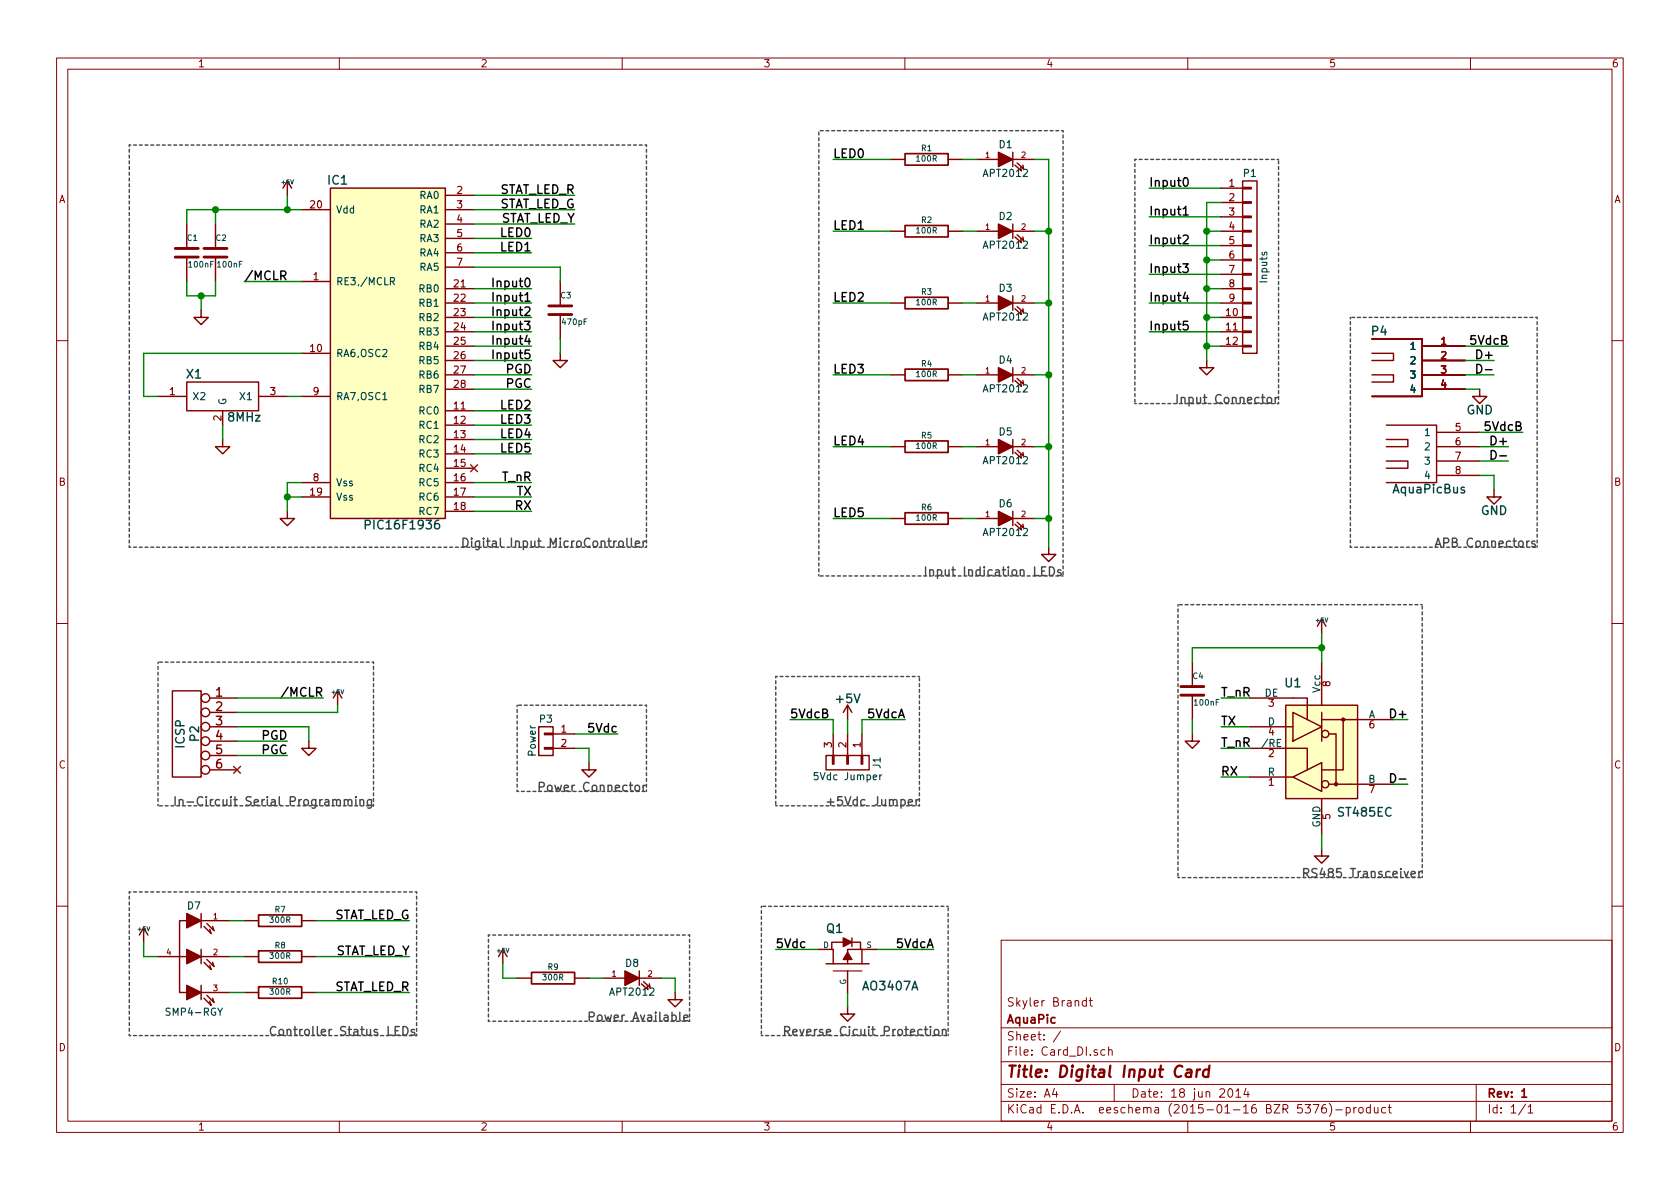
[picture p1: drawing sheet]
<svg xmlns="http://www.w3.org/2000/svg" width="297mm" height="210mm" viewBox="0 0 297 210" stroke-linecap="round" stroke-linejoin="round" font-family="sans-serif">
<g fill="none" stroke="#840000" stroke-width=".18">
<path d="M10 10.3h277v189.9h-277zM12 12.2h273v186.1h-273zM60 10.3v1.9M110 10.3v1.9M160 10.3v1.9M210 10.3v1.9M260 10.3v1.9M10 60.2h2M285 60.2h2M10 110.3h2M285 110.3h2M10 160.2h2"/>
<path d="M177 166.3h108v32h-108zM192.1 177l-.5-.1-.2 .3v.6l.2 .1 .5-.1M192.1 176.4v1.5M192.6 176.9h.5M192.8 176.4v1.3l.3 .2M285 160.2h2M60 198.3v1.9M110 198.3v1.9M160 198.3v1.9M177 194.8h108M177 191.8h108M177 187.8h108"/>
<path d="M177 181.8h108M186.4 192.5l-.3 1h.9M186.8 193v1M187.5 182.3l-1.3 2M195.4 185.7l-.5-.1-.3 .3 .1 .6 .2 .1 .5-.1M196 185.7l.2-.1 .4 .1v.9M196 185.1v1.5M197 191.8v3M210 198.3v1.9M217.2 192.7l.2-.2a.81 .81 0 0 1 .6 .6 .81 .81 0 0 1-.2 .8l-.2 .1a.79 .79 0 0 1-.4-1.3zM218.5 193l.4-.5v1.5M218.5 194h.9"/>
<path d="M220.3 192.5l-.4 1h1M220.6 193v1M232.2 195.3h1l-.7 1.5M234.4 195.3a.59 .59 0 0 0-.7 .7l.1 .7 .2 .1 .5-.1v-.5l-.1-.2-.4-.1-.3 .3M235 195.1a1.71 1.71 0 0 1 0 2.3M236.2 196.3h1.1M238 195.9l.5-.1 .2 .3-.1 .6h-.6M238 195.8v1.5M239.4 195.8v1M239.8 195.8l-.4 .3M240.3 196l.2-.2 .4 .2 .1 .5-.1 .2-.4 .1-.2-.1zM242.3 195.9l-.4-.1-.3 .3 .1 .6 .2 .1 .4-.1"/>
<path d="M242.3 195.3v1.5M243 195.8l.1 .9 .3 .1 .2-.1M243.6 195.8v1M245 195.9l-.4-.1-.3 .3v.6l.3 .1 .4-.1M245.4 195.8h.6M245.6 195.3v1.3l.4 .2M260 198.3v1.9M261 191.8v6.5M269.7 195.2l-1.2 2M270.2 195.8l.4-.5v1.5M270.2 196.8h.8"/>
</g>
<path d="M160 27.2h7.6v2h-7.6zM160 39.9h7.6v2h-7.6zM160 52.6h7.6v2h-7.6zM160 65.3h7.6v2h-7.6zM160 78h7.6v2h-7.6zM160 90.7h7.6v2h-7.6zM45.7 161.8h7.6v2h-7.6zM45.7 168.1h7.6v2.1h-7.6zM45.7 174.5h7.6v2h-7.6zM94 172h7.6v2h-7.6zM269.1 194h.8" fill="none" stroke="#840000" stroke-width=".3"/>
<path d="M209.9 189.2h.7v1.2M210.7 189.6l-.7 .1a.4 .4 0 0 0-.4 .3 .4 .4 0 0 0 .3 .4l.7-.1M211.7 189.1l-.2 1.3M212.2 189.1a.54 .54 0 0 0-.6 .4M213.8 189.2a.7 .7 0 0 0-1 .3v.8l.2 .1 .6-.1M213.8 188.4l-.2 2" fill="none" stroke="#840000" stroke-width=".41"/>
<g fill="none" stroke="#840000" stroke-width=".25">
<path d="M33 39.6v4.3M38.1 39.6v4.3M50.8 32l-.8 1.3M50.8 32v2.5M50.8 32l.8 1.3M53.3 37.1h5.1M58.4 33.3h20.3v58.4h-20.3zM78.7 34.5h5.1M78.7 37.1h5.1M78.7 39.6h5.1M157.5 28.2h2.5M167.6 28.2h2.6"/>
<path d="M172.7 28.2h3.8M179.1 26.9v2.6M179.1 39.6v2.6M179.1 28.2h3.8M179.5 29.2l1.1 1-.1-.6M179.8 28.8l1.2 1-.2-.6M215.9 33.3h3.8M215.9 35.8h3.8M215.9 38.3h3.8M219.7 32h2.5v30.5h-2.5zM219.7 38.2h1.5v.3h-1.5zM219.7 35.7h1.5v.2h-1.5z"/>
<path d="M219.7 33.1h1.5v.3h-1.5zM33 45.5v4.3M35.6 54.9v1.2h1.2l-1.2 1.3-1.3-1.3h1.3M38.1 45.5v4.3M53.3 49.8h5.1M78.7 53.6h5.1M78.7 42.2h5.1M78.7 44.7h5.1M78.7 47.2h5.1M78.7 51h5.1M78.7 56.1h5.1M78.7 58.7h5.1"/>
<path d="M99.1 49.8v4.3M99.1 55.6v4.3M157.5 40.9h2.5M157.5 53.6h2.5M167.6 40.9h2.6M167.6 53.6h2.6M172.7 40.9h3.8M172.7 53.6h3.8M179.1 52.3v2.6M179.1 40.9h3.8M179.1 53.6h3.8M179.5 41.9l1.1 1-.1-.6"/>
<path d="M179.5 54.6l1.1 1-.1-.6M179.8 41.5l1.2 1-.2-.6M179.8 54.2l1.2 1-.2-.6M215.9 40.9h3.8M215.9 53.6h3.8M215.9 51h3.8M215.9 56.1h3.8M215.9 58.7h3.8M215.9 43.4h3.8M215.9 46h3.8M215.9 48.5h3.8M219.7 58.5h1.5v.3h-1.5z"/>
<path d="M219.7 56h1.5v.3h-1.5zM219.7 53.5h1.5v.2h-1.5zM219.7 50.9h1.5v.3h-1.5zM219.7 48.4h1.5v.2h-1.5zM219.7 45.8h1.5v.3h-1.5zM219.7 43.3h1.5v.3h-1.5zM219.7 40.8h1.5v.2h-1.5zM242.6 59.9h8.9v10.2h-8.9M27.9 70.1h5.1M33 67.6h12.7v5h-12.7zM39.4 77.7v1.3h1.2l-1.2 1.3-1.3-1.3h1.3M39.4 72.6v2.6"/>
<path d="M45.7 70.1h5.1M53.3 70.1h5.1M53.3 62.5h5.1M78.7 66.3h5.1M78.7 72.6h5.1M78.7 75.2h5.1M78.7 77.7h5.1M78.7 61.2h5.1M78.7 63.7h5.1M78.7 68.8h5.1M99.1 62.5v1.2h1.2l-1.2 1.3-1.3-1.3h1.3M157.5 66.3h2.5"/>
<path d="M157.5 79h2.5M167.6 66.3h2.6M167.6 79h2.6M172.7 66.3h3.8M172.7 79h3.8M179.1 65v2.6M179.1 77.7v2.6M179.1 66.3h3.8M179.1 79h3.8M179.5 67.3l1.1 1-.1-.6M179.8 66.9l1.2 1-.2-.6M179.8 79.6l1.2 1-.2-.6"/>
<path d="M213.4 63.7v1.3h1.2l-1.2 1.3-1.3-1.3h1.3M215.9 61.2h3.8M219.7 61.1h1.5v.2h-1.5zM242.6 66.3h3.8v1.3h-3.8M242.6 62.5h3.8v1.2h-3.8M245.1 77.7h3.8v1.3h-3.8M245.1 75.2h8.9v10.1h-8.9M251.5 66.3h7.6M251.5 61.2h7.6M251.5 63.7h7.6M251.5 68.8h7.6M254 79h7.6"/>
<path d="M254 76.4h7.6M261.6 68.8v1.3h1.3l-1.3 1.3-1.3-1.3h1.3M50.8 90.4v1.3h1.3l-1.3 1.3-1.3-1.3h1.3M53.3 85.3h5.1M53.3 87.9h5.1M78.7 85.3h5.1M78.7 80.3h5.1M78.7 82.8h5.1M78.7 87.9h5.1M78.7 90.4h5.1M157.5 91.7h2.5M167.6 91.7h2.6"/>
<path d="M172.7 91.7h3.8M179.1 90.4v2.6M179.1 91.7h3.8M179.5 80l1.1 1-.1-.6M179.5 92.7l1.1 1-.1-.6M179.8 92.3l1.2 1-.2-.6M185.4 96.8v1.2h1.3l-1.3 1.3-1.3-1.3h1.3M245.1 81.5h3.8v1.3h-3.8M254 81.5h7.6M254 84.1h7.6M264.2 86.6v1.3h1.2l-1.2 1.2-1.3-1.2h1.3M210.8 117.1v4.3"/>
<path d="M233.7 109.5v2.5M233.7 117.1v7.6M233.7 109.5l-.8 1.2M233.7 109.5l.7 1.2M30.5 122.2h5.1v15.2h-5.1zM37.1 123.4h4.8M37.1 126h4.8M37.1 128.5h4.8M37.1 131.1h4.8M37.1 133.6h4.8M37.1 136.1h4.8M54.6 131.1v1.2h1.3l-1.3 1.3-1.3-1.3h1.3"/>
<path d="M59.7 122.2l-.8 1.2M59.7 122.2v2.5M59.7 122.2l.8 1.2M95.2 128.5h2.6v5.1h-2.6zM96.3 132.2h1.5v.3h-1.5zM96.3 129.7h1.5v.2h-1.5zM97.8 132.3h3.8M97.8 129.8h3.8M104.1 134.9v1.2h1.3l-1.3 1.3-1.2-1.3h1.2M146 133.6h7.7v2.5h-7.7zM147.2 133.6h.2v1.5h-.2zM147.3 129.8v3.8"/>
<path d="M149.7 133.6h.3v1.5h-.3zM149.9 124.7v2.5M149.9 129.8v3.8M149.9 124.7l-.8 1.3M149.9 124.7l.7 1.3M152.3 133.6h.2v1.5h-.2zM152.4 129.8v3.8M210.8 129.8v1.3h1.3l-1.3 1.2-1.3-1.2h1.3M210.8 122.9v4.3M221 132.3h10.1v3.8M221 123.4h10.1v3.8M221 128.5h7.6"/>
<path d="M221 137.4h7.6M227.3 124.7h12.7v16.5h-12.7zM228.6 126l5.1 2.5-5.1 2.6zM228.6 137.4l5.1-2.5v5zM233.7 127.2h3.8v8.9h-3.8M233.7 126v5.1M234.9 129.8h1.3v8.9h-1.3M236.2 138.7h10.2M237.5 127.2h8.9M233.7 150.1v1.3h1.2l-1.2 1.2-1.3-1.2h1.3M233.7 141.2v6.4M25.4 164.1l-.8 1.2"/>
<path d="M25.4 164.1v2.5M25.4 164.1l.8 1.2M27.9 169.2h5.1M33 162.8h-1.3v12.7h1.3M35.6 169.2h5M35.6 161.5v2.6M35.6 167.9v2.5M35.6 174.2v2.6M35.6 162.8h5M35.6 175.5h5M36.1 176.5l1.2 1.3-.2-.8M36.1 170.2l1.2 1.2-.2-.7"/>
<path d="M36.1 163.8l1.2 1.3-.2-.8M36.6 176l1.2 1.3-.2-.8M36.6 169.7l1.2 1.2-.2-.7M36.6 163.3l1.2 1.3-.2-.8M43.2 169.2h2.5M43.2 162.8h2.5M43.2 175.5h2.5M53.3 169.2h2.6M53.3 162.8h2.6M53.3 175.5h2.6M88.9 167.9l-.8 1.3M88.9 167.9v2.5"/>
<path d="M88.9 167.9l.8 1.3M91.4 173h2.6M101.6 173h2.5M106.7 173h3.8M113 171.7v2.5M113 173h3.8M113.4 174l1.2 1-.2-.6M113.8 173.6l1.1 1-.1-.6M119.4 175.5v1.3h1.2l-1.2 1.2-1.3-1.2h1.3M144.8 167.9h2.5v2.5M146 170.4h7.7M149.1 166.6h-2v1.3"/>
<path d="M149.9 178v1.3h1.2l-1.2 1.3-1.3-1.3h1.3M149.9 169.7v.7M149.9 171.7v3.8M150.6 166.6h1.5v1.3M150.6 165.9v1.5M152.4 167.9h-2.5v.5M152.4 167.9v2.5M152.4 167.9h2.5"/>
<circle cx="36.3" cy="136.1" r=".76"/>
<circle cx="36.3" cy="126" r=".76"/>
<circle cx="36.3" cy="128.5" r=".76"/>
<circle cx="36.3" cy="131.1" r=".76"/>
<circle cx="36.3" cy="133.6" r=".76"/>
<circle cx="36.3" cy="123.4" r=".76"/>
<circle cx="234.3" cy="129.8" r=".63"/>
<circle cx="234.3" cy="138.7" r=".63"/>
</g>
<path d="M83.2 82.2l1.2 1.2M84.4 82.2l-1.2 1.2M41.3 135.5l1.2 1.2M42.5 135.5l-1.2 1.2" fill="none" stroke="#f00" stroke-width=".25"/>
<g fill="none" stroke="#484848" stroke-width=".25">
<path d="M208.1 69.8v1.5M208.9 70.4a.36 .36 0 0 1 .6 .1v.8M208.9 70.3v1M225.9 70.3l-.3 .1-.1 .2M81.9 95.2a.77 .77 0 0 1 .9 .7 .77 .77 0 0 1-.9 .8zM83.4 95.2v.1M83.4 95.7v1M84.8 95.7v1.2l-.3 .3-.4-.1M84.8 95.8a.48 .48 0 0 0-.7 0v.7a.48 .48 0 0 0 .7 .1M112.3 96.2l.8-.2-.1-.2-.4-.1-.3 .2 .1 .7h.6M113.7 95.7v1M114.1 95.7l-.2 .1-.2 .2"/>
<path d="M253.8 96.7l.5-1.5 .5 1.5M253.9 96.3h.7M271.4 95.8l-.4-.1-.2 .2 .1 .2 .5 .2v.3h-.6M163.7 100.2v1.6M164.4 100.9l.1-.1a.36 .36 0 0 1 .5 .2v.8M164.4 100.8v1M187.6 100.8h-.4l-.2 .2 .1 .2 .5 .1v.4h-.6M95.4 139.2l.7-.1 .1-.2v-.4l-.3-.2h-.5v1.6M114.1 138.9h-.2l-.2 .3M31 140.9v1.5M31.7 141.5h.1a.36 .36 0 0 1 .6 .1v.8M31.7 141.4v1"/>
<path d="M33.1 141.8h1.1M35.8 141a.62 .62 0 0 0-.7 0 .62 .62 0 0 0-.2 .8 .58 .58 0 0 0 .3 .5 .58 .58 0 0 0 .6 0M65.7 141.4v1.2l-.3 .3-.4-.1M65.7 141.5a.48 .48 0 0 0-.7 0v.8a.48 .48 0 0 0 .7 0M146.3 141.8h1.1M146.9 141.2v1.2M230.5 154.4l.7-.1 .2-.2-.1-.4-.2-.1h-.6v1.5M230.9 154.4l.5 .7M104.2 179.8l.7-.1 .2-.2-.1-.4-.2-.1h-.6v1.5M48.8 181.7a.62 .62 0 0 0-.8 0 .62 .62 0 0 0-.2 .7 .58 .58 0 0 0 .3 .6 .58 .58 0 0 0 .7-.1M49.5 182.1l.3-.1 .3 .3v.5l-.3 .3-.3-.1-.2-.2v-.5zM73.3 182.1l-.4-.1-.2 .3 .1 .2 .5 .1v.4h-.6"/>
<path d="M120.9 180l.7-.1v-.3l-.5-.1-.2 .2 .1 .7h.6M138.7 182.3h.8l.1-.3-.1-.3-.2-.2h-.6v1.6M139.1 182.3l.5 .8M140.2 182.5l.7-.1-.1-.3-.4-.1-.2 .3 .1 .7h.5M166.6 182.2l.1-.1a.36 .36 0 0 1 .6 .2v.8M166.6 182v1.1"/>
</g>
<g fill="#840000" stroke="#840000" stroke-width=".25">
<path d="M176.5 26.9l2.6 1.3-2.6 1.3z"/>
<path d="M176.5 39.6l2.6 1.3-2.6 1.3z"/>
<path d="M176.5 52.3l2.6 1.3-2.6 1.3z"/>
<path d="M176.5 65l2.6 1.3-2.6 1.3z"/>
<path d="M176.5 77.7l2.6 1.3-2.6 1.3z"/>
<path d="M176.5 90.4l2.6 1.3-2.6 1.3z"/>
<path d="M33 161.5l2.6 1.3-2.6 1.3z"/>
<path d="M33 174.2l2.6 1.3-2.6 1.3z"/>
<path d="M33 167.9l2.6 1.3-2.6 1.2z"/>
<path d="M110.5 171.7l2.5 1.3-2.5 1.2z"/>
<path d="M149.1 165.9l1.5 .7-1.5 .8z"/>
<path d="M149.9 168.4l.7 1.3h-1.5z"/>
<circle cx="236.2" cy="138.7" r=".25"/>
<circle cx="237.5" cy="127.2" r=".25"/>
</g>
<g fill="none" stroke="#000" stroke-width=".25">
<path d="M209.2 36.9l.5-.4v1.5M209.2 38h.9M209.3 31.6l.3-.2a.81 .81 0 0 1 .5 .8 .81 .81 0 0 1-.5 .7l-.3-.1-.1-.4zM49.7 48.7h.7l.1-.3v-.3l-.3-.2h-.5v1.5M50 48.7l.5 .7M209.1 46.7h1l-.5 .5 .3 .1 .2 .2-.1 .5-.2 .2h-.5l-.2-.2M209.2 41.7l.2-.1h.4l.2 .1 .1 .3-.1 .2-.9 .9h1M209.6 51.7l-.4 1.1h1M209.9 52.2v1.1M210 56.8h-.7l-.1 .8 .2-.2 .5 .1 .2 .2v.4l-.3 .2h-.4l-.2-.1M261.1 64.4a.77 .77 0 0 1 .9 .8 .77 .77 0 0 1-.9 .8zM262.6 65.4h1.2"/>
<path d="M263.7 79.7a.77 .77 0 0 1 .8 .7 .77 .77 0 0 1-.8 .8zM265.2 80.6h1.1M245.9 136.8a.77 .77 0 0 1 .9 .8 .77 .77 0 0 1-.9 .7z"/>
</g>
<path d="M31 45.5h4.1M31 43.9h4.1M36.1 45.5h4M36.1 43.9h4M97 55.6h4.1M97 54.1h4.1M208.8 122.9h4.1M208.8 121.4h4.1" fill="none" stroke="#840000" stroke-width=".51"/>
<g fill="#ffffc2" stroke="#ffffc2" stroke-width=".25">
<path d="M58.4 33.3h20.3v58.4h-20.3z"/>
<path d="M227.3 124.7h12.7v16.5h-12.7z"/>
</g>
<path d="M69 49.8l.6-.1 .1-.5-.7-.1v1.3M69.3 49.8l.4 .6M155.5 137v.9M155.9 137l-.4 .3" fill="none" stroke="#004848" stroke-width=".2"/>
<path d="M64.6 92.8l.7-.1 .2-.2-.1-.4-.2-.1h-.6v1.5M258.9 86.2h-.4l-.2 .2 .1 .2 .5 .1v.4h-.6" fill="none" stroke="#004848" stroke-width=".25"/>
<g fill="none" stroke="#008400" stroke-width=".25">
<path d="M38.1 37.1v2.5M50.8 34.5v2.6M53.3 37.1h-20.3v2.5M83.8 37.1h17.8M83.8 34.5h17.8M83.8 39.6h17.8M147.3 28.2h10.2M170.2 28.2h2.5M182.9 28.2h2.5v68.6M203.2 38.3h12.7M203.2 33.3h12.7M215.9 35.8h-2.5v27.9"/>
<path d="M33 49.8v2.5h5.1v-2.5M35.6 52.3v2.6M43.2 49.8h10.1M83.8 53.6h10.2M83.8 56.1h10.2M83.8 58.7h10.2M83.8 51h10.2M83.8 42.2h10.2M83.8 44.7h10.2M83.8 47.2h15.3v2.6M99.1 59.9v2.6M147.3 40.9h10.2"/>
<path d="M147.3 53.6h10.2M170.2 40.9h2.5M170.2 53.6h2.5M182.9 40.9h2.5M182.9 53.6h2.5M203.2 53.6h12.7M203.2 58.7h12.7M203.2 43.4h12.7M203.2 48.5h12.7M213.4 40.9h2.5M213.4 56.1h2.5M213.4 51h2.5"/>
<path d="M213.4 46h2.5M39.4 75.2v2.5M50.8 70.1h2.5M53.3 62.5h-27.9v7.6h2.5M83.8 66.3h10.2M83.8 68.8h10.2M83.8 61.2h10.2M83.8 63.7h10.2M83.8 72.6h10.2M83.8 75.2h10.2M83.8 77.7h10.2M147.3 66.3h10.2"/>
<path d="M147.3 79h10.2M170.2 66.3h2.5M170.2 79h2.5M182.9 66.3h2.5M182.9 79h2.5M213.4 61.2h2.5M259.1 66.3h5.1M259.1 68.8h2.5M259.1 61.2h7.6M259.1 63.7h5.1M261.6 79h5.1M261.6 76.4h7.6"/>
<path d="M50.8 87.9h2.5M53.3 85.3h-2.5v5.1M83.8 87.9h10.2M83.8 85.3h10.2M83.8 80.3h10.2M83.8 90.4h10.2M147.3 91.7h10.2M170.2 91.7h2.5M182.9 91.7h2.5M261.6 84.1h2.6v2.5M261.6 81.5h5.1M233.7 112v5.1"/>
<path d="M233.7 114.5h-22.9v2.6M41.9 123.4h15.2M41.9 131.1h8.9M41.9 133.6h8.9M41.9 128.5h12.7v2.6M59.7 124.7v1.3h-17.8M101.6 132.3h2.5v2.6M101.6 129.8h7.6M139.7 127.2h7.6v2.6M149.9 127.2v2.6M160 127.2h-7.6v2.6M210.8 127.2v2.6"/>
<path d="M215.9 123.4h5.1M215.9 128.5h5.1M215.9 137.4h5.1M215.9 132.3h5.1M233.7 147.6v2.5M25.4 166.6v2.6h2.5M40.6 169.2h2.6M40.6 175.5h2.6M40.6 162.8h2.6M55.9 169.2h16.5M55.9 175.5h16.5M55.9 162.8h16.5"/>
<path d="M88.9 170.4v2.6h2.5M104.1 173h2.6M116.8 173h2.6v2.5M137.2 167.9h7.6M149.9 175.5v2.5M154.9 167.9h10.2"/>
</g>
<g fill="none" stroke="#484848" stroke-width=".25" stroke-dasharray=".5" stroke-dashoffset=".3">
<path d="M22.9 25.6v71.2M114.3 25.6h-91.4M188 23.1h-43.2M188 23.1v78.7M200.7 28.2v43.2M226.1 28.2h-25.4M238.8 56.1v40.7M271.8 56.1h-33M200.7 71.4h25.4M226.1 71.4v-43.2M22.9 96.8h91.4M114.3 96.8v-71.2"/>
<path d="M238.8 96.8h33M271.8 96.8v-40.7M66 117.1h-38.1M137.2 119.6v22.9M144.8 101.8v-78.7M162.6 119.6h-25.4M188 101.8h-43.2M208.3 106.9v48.3M251.5 106.9h-43.2M91.4 124.7v15.2M91.4 139.9h22.9M114.3 124.7h-22.9"/>
<path d="M114.3 139.9v-15.2M22.9 157.7v25.4M27.9 142.5v-25.4M66 142.5h-38.1M66 142.5v-25.4M73.7 157.7h-50.8M137.2 142.5h25.4M162.6 142.5v-22.9M208.3 155.2h43.2M251.5 155.2v-48.3M86.4 165.3v15.3M121.9 165.3h-35.5"/>
<path d="M134.6 160.3v22.8M167.6 160.3h-33M22.9 183.1h50.8M73.7 183.1v-25.4M86.4 180.6h35.5M121.9 180.6v-15.3M134.6 183.1h33M167.6 183.1v-22.8"/>
</g>
<g fill="#008400" stroke="#008400" stroke-width=".25">
<circle cx="185.4" cy="40.9" r=".51"/>
<circle cx="185.4" cy="53.6" r=".51"/>
<circle cx="185.4" cy="66.3" r=".51"/>
<circle cx="185.4" cy="79" r=".51"/>
<circle cx="185.4" cy="91.7" r=".51"/>
<circle cx="35.6" cy="52.3" r=".51"/>
<circle cx="50.8" cy="37.1" r=".51"/>
<circle cx="38.1" cy="37.1" r=".51"/>
<circle cx="50.8" cy="87.9" r=".51"/>
<circle cx="213.4" cy="61.2" r=".51"/>
<circle cx="233.7" cy="114.5" r=".51"/>
<circle cx="213.4" cy="56.1" r=".51"/>
<circle cx="213.4" cy="51" r=".51"/>
<circle cx="213.4" cy="46" r=".51"/>
<circle cx="213.4" cy="40.9" r=".51"/>
</g>
<path d="M147.3 171.7h5.1" fill="none" stroke="#840000" stroke-width=".2"/>
<text font-size="2.8" fill="#840000" x="178" y="190.5">Title: Digital Input Card</text>
<g font-size="2.1">
<text x="147.3" y="27.9">LED0</text>
<text x="87.9" y="34.3">STAT_LED_R</text>
<text x="203.2" y="33">Input0</text>
<text x="87.8" y="36.8">STAT_LED_G</text>
<text x="88" y="39.4">STAT_LED_Y</text>
<text x="88.5" y="41.9">LED0</text>
<text x="147.3" y="40.6">LED1</text>
<text x="203.2" y="38.1">Input1</text>
<text x="88.5" y="44.4">LED1</text>
<text x="203.2" y="43.2">Input2</text>
<text x="43.2" y="49.5">/MCLR</text>
<text x="87.6" y="50.8">Input0</text>
<text x="87.6" y="53.3">Input1</text>
<text x="147.3" y="53.3">LED2</text>
<text x="203.2" y="53.3">Input4</text>
<text x="203.2" y="48.3">Input3</text>
<text x="87.6" y="55.9">Input2</text>
<text x="87.6" y="58.4">Input3</text>
<text x="203.2" y="58.4">Input5</text>
<text x="87.6" y="61">Input4</text>
<text x="87.6" y="63.5">Input5</text>
<text x="260.1" y="61">5VdcB</text>
<text x="261.4" y="63.5">D+</text>
<text x="89.4" y="66">PGD</text>
<text x="89.4" y="68.6">PGC</text>
<text x="147.3" y="66">LED3</text>
<text x="88.5" y="72.4">LED2</text>
<text x="88.5" y="74.9">LED3</text>
<text x="88.5" y="77.5">LED4</text>
<text x="262.6" y="76.2">5VdcB</text>
<text x="88.5" y="80">LED5</text>
<text x="147.3" y="78.7">LED4</text>
<text x="263.9" y="78.7">D+</text>
<text x="88.7" y="85.1">T_nR</text>
<text x="91.3" y="87.6">TX</text>
<text x="91" y="90.2">RX</text>
<text x="147.3" y="91.4">LED5</text>
<text x="50.4" y="123.2">/MCLR</text>
<text x="215.9" y="123.2">T_nR</text>
<text x="46.2" y="130.8">PGD</text>
<text x="104.1" y="129.5">5Vdc</text>
<text x="139.7" y="127">5VdcB</text>
<text x="153.4" y="127">5VdcA</text>
<text x="215.9" y="128.3">TX</text>
<text x="46.2" y="133.3">PGC</text>
<text x="215.9" y="137.2">RX</text>
<text x="215.9" y="132.1">T_nR</text>
<text x="58.6" y="162.6">STAT_LED_G</text>
<text x="137.2" y="167.6">5Vdc</text>
<text x="158.5" y="167.6">5VdcA</text>
<text x="58.8" y="168.9">STAT_LED_Y</text>
<text x="58.7" y="175.3">STAT_LED_R</text>
</g>
<g font-size="2.1" fill="#004848">
<text x="58" y="32.6">IC1</text>
<text x="242.5" y="59.3">P4</text>
<text x="33" y="66.9">X1</text>
<text x="40.4" y="74.5">8MHz</text>
<text x="259.3" y="73.3">GND</text>
<text x="246.5" y="87.2">AquaPicBus</text>
<text x="65.2" y="93.6">PIC16F1936</text>
<text x="261.8" y="91.1">GND</text>
<text x="148" y="124.3">+5V</text>
<text x="227.3" y="121.5">U1</text>
<text x="35.2" y="131.1" transform="rotate(-90 35.2 131.1)">P2</text>
<text x="32.6" y="132.3" transform="rotate(-90 32.6 132.3)">ICSP</text>
<text x="236.7" y="144.4">ST485EC</text>
<text x="146.2" y="165">Q1</text>
<text x="152.7" y="175.1">AO3407A</text>
</g>
<g font-size="2.1" fill="#484848">
<text x="209.7" y="71.4">Input Connector</text>
<text x="85.6" y="96.8">Digital Input MicroController</text>
<text x="166.1" y="101.8">Input Indication LEDs</text>
<text x="254.9" y="96.8">APB Connectors</text>
<text x="36" y="142.5">In-Circuit Serial Programming</text>
<text x="96.7" y="139.9">Power Connector</text>
<text x="148" y="142.5">+5Vdc Jumper</text>
<text x="232.5" y="155.2">RS485 Transceiver</text>
<text x="50.4" y="183.1">Controller Status LEDs</text>
<text x="105.6" y="180.6">Power Available</text>
<text x="141.8" y="183.1">Reverse Cicuit Protection</text>
</g>
<g font-size="2.1" fill="#840000">
<text x="38.2" y="123.2">1</text>
<text x="38.2" y="125.7">2</text>
<text x="38.2" y="128.3">3</text>
<text x="38.2" y="130.8">4</text>
<text x="38.2" y="133.3">5</text>
<text x="38.2" y="135.9">6</text>
<text x="178" y="178">Skyler Brandt</text>
<text x="178" y="184">Sheet: /</text>
<text x="178" y="181">AquaPic</text>
<text x="178" y="186.7">File: Card_DI.sch</text>
<text x="178" y="196.9">KiCad E.D.A. eeschema (2015-01-16 BZR 5376)-product</text>
<text x="178" y="194.1">Size: A4</text>
<text x="200" y="194.1">Date: 18 jun 2014</text>
<text x="263" y="194.1">Rev: 1</text>
<text x="263" y="196.9">Id: 1/1</text>
</g>
<g font-size="2.1" fill="#008400">
<text x="246.2" y="127">D+</text>
<text x="246.7" y="138.4">D-</text>
</g>
<g font-size="1.8" fill="#840000">
<text x="35" y="11.9">1</text>
<text x="85" y="11.9">2</text>
<text x="135" y="11.9">3</text>
<text x="185" y="11.9">4</text>
<text x="235" y="11.9">5</text>
<text x="285" y="11.9">6</text>
<text x="10.4" y="35.9">A</text>
<text x="80.8" y="34.3">2</text>
<text x="217.3" y="33">1</text>
<text x="217.3" y="35.6">2</text>
<text x="285.4" y="35.9">A</text>
<text x="54.9" y="36.8">20</text>
<text x="80.8" y="36.8">3</text>
<text x="80.8" y="39.4">4</text>
<text x="80.8" y="41.9">5</text>
<text x="217.3" y="38.1">3</text>
<text x="217.3" y="40.6">4</text>
<text x="80.8" y="44.4">6</text>
<text x="80.8" y="47">7</text>
<text x="217.3" y="43.2">5</text>
<text x="217.3" y="45.7">6</text>
<text x="55.4" y="49.5">1</text>
<text x="80.3" y="50.8">21</text>
<text x="80.3" y="53.3">22</text>
<text x="217.3" y="48.3">7</text>
<text x="217.3" y="50.8">8</text>
<text x="217.3" y="53.3">9</text>
<text x="80.3" y="55.9">23</text>
<text x="80.3" y="58.4">24</text>
<text x="216.8" y="55.9">10</text>
<text x="216.8" y="58.4">11</text>
<text x="54.9" y="62.2">10</text>
<text x="80.3" y="61">25</text>
<text x="80.3" y="63.5">26</text>
<text x="216.8" y="61">12</text>
<text x="254.8" y="61">1</text>
<text x="254.8" y="63.5">2</text>
<text x="30" y="69.8">1</text>
<text x="47.8" y="69.8">3</text>
<text x="55.4" y="69.8">9</text>
<text x="80.3" y="66">27</text>
<text x="80.3" y="68.6">28</text>
<text x="254.8" y="66">3</text>
<text x="254.8" y="68.6">4</text>
<text x="39.1" y="74.4" transform="rotate(-90 39.1 74.4)">2</text>
<text x="80.3" y="72.4">11</text>
<text x="80.3" y="74.9">12</text>
<text x="80.3" y="77.5">13</text>
<text x="257.3" y="76.2">5</text>
<text x="80.3" y="80">14</text>
<text x="80.3" y="82.5">15</text>
<text x="257.3" y="78.7">6</text>
<text x="257.3" y="81.3">7</text>
<text x="257.3" y="83.8">8</text>
<text x="10.4" y="85.9">B</text>
<text x="54.9" y="87.6">19</text>
<text x="55.4" y="85.1">8</text>
<text x="80.3" y="85.1">16</text>
<text x="80.3" y="87.6">17</text>
<text x="285.4" y="85.9">B</text>
<text x="80.3" y="90.2">18</text>
<text x="224.3" y="125">3</text>
<text x="235.2" y="121.4" transform="rotate(-90 235.2 121.4)">8</text>
<text x="99.2" y="129.5">1</text>
<text x="224.3" y="130">4</text>
<text x="242.1" y="128.8">6</text>
<text x="10.4" y="135.9">C</text>
<text x="99.2" y="132.1">2</text>
<text x="147.1" y="132.2" transform="rotate(-90 147.1 132.2)">3</text>
<text x="149.6" y="132.2" transform="rotate(-90 149.6 132.2)">2</text>
<text x="152.1" y="132.2" transform="rotate(-90 152.1 132.2)">1</text>
<text x="224.3" y="133.9">2</text>
<text x="285.4" y="135.9">C</text>
<text x="224.3" y="138.9">1</text>
<text x="242.1" y="140.2">7</text>
<text x="235.2" y="144.9" transform="rotate(-90 235.2 144.9)">5</text>
<text x="10.4" y="185.9">D</text>
<text x="285.4" y="185.9">D</text>
<text x="35" y="199.9">1</text>
<text x="85" y="199.9">2</text>
<text x="135" y="199.9">3</text>
<text x="185" y="199.9">4</text>
<text x="235" y="199.9">5</text>
<text x="285" y="199.9">6</text>
</g>
<g font-size="1.8" fill="#004848">
<text x="176.7" y="26.2">D1</text>
<text x="74.2" y="35.2">RA0</text>
<text x="174.1" y="31.3">APT2012</text>
<text x="219.9" y="31.3">P1</text>
<text x="59.4" y="37.7">Vdd</text>
<text x="74.2" y="37.7">RA1</text>
<text x="74.2" y="40.3">RA2</text>
<text x="176.7" y="38.9">D2</text>
<text x="74.2" y="42.8">RA3</text>
<text x="74.2" y="45.3">RA4</text>
<text x="74.2" y="47.9">RA5</text>
<text x="174.1" y="44">APT2012</text>
<text x="59.4" y="50.4">RE3,/MCLR</text>
<text x="74.2" y="51.7">RB0</text>
<text x="176.7" y="51.6">D3</text>
<text x="224.1" y="49.9" transform="rotate(-90 224.1 49.9)">Inputs</text>
<text x="74.2" y="54.2">RB1</text>
<text x="74.2" y="56.8">RB2</text>
<text x="74.2" y="59.3">RB3</text>
<text x="174.1" y="56.7">APT2012</text>
<text x="59.4" y="63.1">RA6,OSC2</text>
<text x="74.2" y="61.8">RB4</text>
<text x="74.2" y="64.4">RB5</text>
<text x="176.7" y="64.3">D4</text>
<text x="249.5" y="61.8">1</text>
<text x="249.5" y="64.4">2</text>
<text x="34" y="70.7">X2</text>
<text x="40" y="71.6" transform="rotate(-90 40 71.6)">G</text>
<text x="42.5" y="70.7">X1</text>
<text x="59.4" y="70.7">RA7,OSC1</text>
<text x="74.2" y="66.9">RB6</text>
<text x="74.2" y="69.5">RB7</text>
<text x="174.1" y="69.4">APT2012</text>
<text x="249.5" y="66.9">3</text>
<text x="249.5" y="69.5">4</text>
<text x="74.2" y="73.3">RC0</text>
<text x="74.2" y="75.8">RC1</text>
<text x="176.7" y="77">D5</text>
<text x="252" y="77.1">1</text>
<text x="74.2" y="78.4">RC2</text>
<text x="74.2" y="80.9">RC3</text>
<text x="74.2" y="83.4">RC4</text>
<text x="174.1" y="82.1">APT2012</text>
<text x="252" y="79.6">2</text>
<text x="252" y="82.2">3</text>
<text x="59.4" y="86">Vss</text>
<text x="59.4" y="88.5">Vss</text>
<text x="74.2" y="86">RC5</text>
<text x="74.2" y="88.5">RC6</text>
<text x="176.7" y="89.7">D6</text>
<text x="252" y="84.7">4</text>
<text x="74.2" y="91.1">RC7</text>
<text x="174.1" y="94.8">APT2012</text>
<text x="223.6" y="123.2">DE</text>
<text x="233.4" y="122.5" transform="rotate(-90 233.4 122.5)">Vcc</text>
<text x="95.5" y="127.8">P3</text>
<text x="224.2" y="128.3">D</text>
<text x="241.9" y="127">A</text>
<text x="94.7" y="133.7" transform="rotate(-90 94.7 133.7)">Power</text>
<text x="144.3" y="137.9">5Vdc Jumper</text>
<text x="155.7" y="135.8" transform="rotate(-90 155.7 135.8)">J1</text>
<text x="223.3" y="132.1">/RE</text>
<text x="224.2" y="137.2">R</text>
<text x="241.9" y="138.4">B</text>
<text x="233.4" y="146.3" transform="rotate(-90 233.4 146.3)">GND</text>
<text x="33.2" y="160.8">D7</text>
<text x="110.6" y="171">D8</text>
<text x="29.7" y="179.6">SMP4-RGY</text>
<text x="108" y="176">APT2012</text>
</g>
<g font-size="1.4" fill="#004848">
<text x="162.1" y="28.6">100R</text>
<text x="162.9" y="26.7">R1</text>
<text x="162.1" y="41.3">100R</text>
<text x="162.9" y="39.4">R2</text>
<text x="33.1" y="42.6">C1</text>
<text x="33.5" y="47.3">100nF</text>
<text x="38.2" y="42.6">C2</text>
<text x="38.6" y="47.3">100nF</text>
<text x="99.2" y="52.8">C3</text>
<text x="162.1" y="54">100R</text>
<text x="162.9" y="52.1">R3</text>
<text x="99.5" y="57.4">470pF</text>
<text x="162.9" y="64.8">R4</text>
<text x="162.1" y="66.7">100R</text>
<text x="162.9" y="77.5">R5</text>
<text x="162.1" y="79.4">100R</text>
<text x="162.1" y="92.1">100R</text>
<text x="162.9" y="90.2">R6</text>
<text x="210.9" y="120.1">C4</text>
<text x="211.3" y="124.8">100nF</text>
<text x="48.6" y="161.3">R7</text>
<text x="47.8" y="163.2">300R</text>
<text x="48.6" y="167.7">R8</text>
<text x="145.5" y="167.6">D</text>
<text x="153.2" y="167.6">S</text>
<text x="47.8" y="169.5">300R</text>
<text x="96.1" y="173.3">300R</text>
<text x="96.9" y="171.5">R9</text>
<text x="47.8" y="175.9">300R</text>
<text x="48.2" y="174">R10</text>
<text x="149.6" y="174.1" transform="rotate(-90 149.6 174.1)">G</text>
</g>
<g font-size="1.4" fill="#840000">
<text x="174.2" y="27.9">1</text>
<text x="180.6" y="27.9">2</text>
<text x="174.2" y="40.6">1</text>
<text x="180.6" y="40.6">2</text>
<text x="174.2" y="53.3">1</text>
<text x="180.6" y="53.3">2</text>
<text x="174.2" y="66">1</text>
<text x="180.6" y="66">2</text>
<text x="174.2" y="78.7">1</text>
<text x="180.6" y="78.7">2</text>
<text x="174.2" y="91.4">1</text>
<text x="180.6" y="91.4">2</text>
<text x="37.7" y="162.6">1</text>
<text x="29.5" y="168.9">4</text>
<text x="37.7" y="168.9">2</text>
<text x="108.2" y="172.7">1</text>
<text x="114.6" y="172.7">2</text>
<text x="37.7" y="175.3">3</text>
</g>
<g font-size="1.1" fill="#004848">
<text x="49.8" y="32.6">+5V</text>
<text x="232.7" y="110.1">+5V</text>
<text x="58.7" y="122.8">+5V</text>
<text x="24.4" y="164.7">+5V</text>
<text x="87.9" y="168.5">+5V</text>
</g>
</svg>
